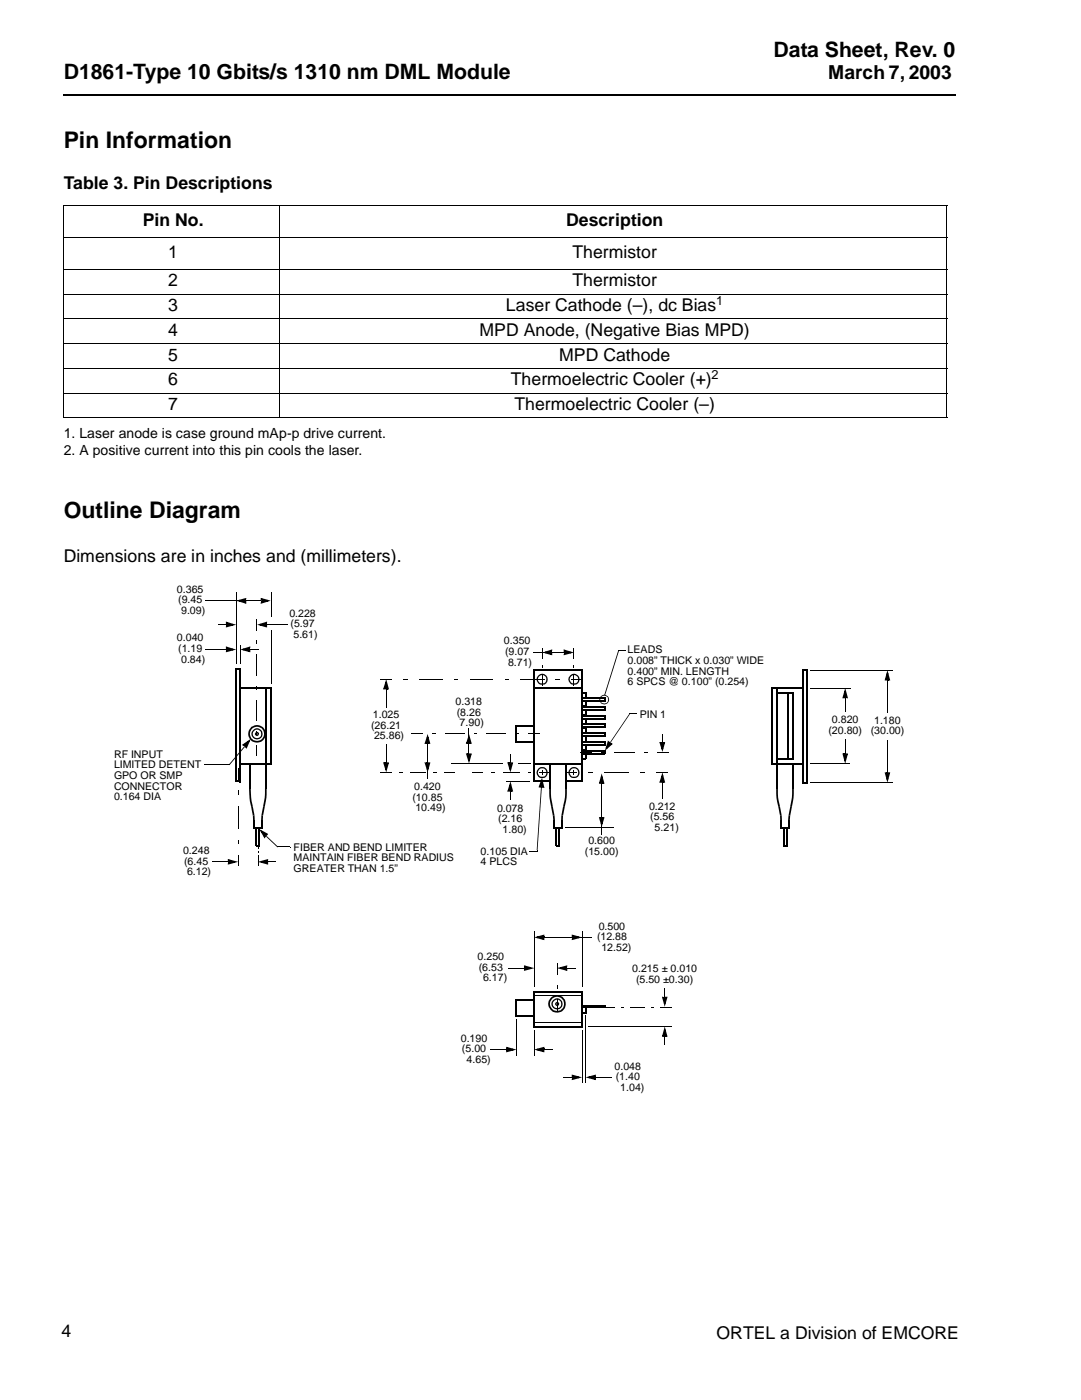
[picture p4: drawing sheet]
<svg xmlns="http://www.w3.org/2000/svg" width="216mm" height="279mm" viewBox="0 0 216 279" stroke-linecap="round" stroke-linejoin="round" font-family="sans-serif">
<path d="M12.5 18.8h.2v.3h-.2zM190.5 18.8h.2v.3h-.2z" fill="#000"/>
<path d="M12.7 19h177.8" fill="none" stroke="#000" stroke-width=".34"/>
<path d="M12.7 26.6h177.8v237.3h-177.8z" fill="#fff"/>
<path d="M12.6 41h176.3M12.6 47.4h176.3M12.6 53.7h176.3M12.6 58.7h176.3M12.7 41.1v42.2M55.7 40.9v42.5M188.8 41.1v42.2M12.6 63.6h176.3M12.6 68.5h176.3M12.6 73.5h176.3M12.6 78.4h176.3M12.6 83.4h176.3" fill="none" stroke="#000" stroke-width=".2"/>
<g fill="#fff">
<path d="M25.9 157h21.3v.2h-21.3z"/>
<path d="M47 157.1h.2v23.7h-.2z"/>
<path d="M25.8 180.6h21.3v.2h-21.3z"/>
<path d="M25.8 157h.2v23.7h-.2z"/>
<path d="M18.8 118.1h12.9v14.4h-12.9z"/>
<path d="M18.8 118h13v.2h-13z"/>
<path d="M31.7 118.1h.1v14.4h-.1z"/>
<path d="M18.8 132.4h12.9v.1h-12.9z"/>
<path d="M18.8 156.2h30v23.5h-30z"/>
<path d="M22.4 132.2h5.6v3.7h-5.6z"/>
<path d="M22.4 132.1h5.7v.2h-5.7z"/>
<path d="M27.9 132.2h.2v3.8h-.2z"/>
<path d="M22.4 135.8h5.6v.2h-5.6z"/>
<path d="M22.4 132.1h.1v3.8h-.1z"/>
<path d="M19.4 113.9h19.7v9.2h-19.7z"/>
<path d="M19.4 113.8h19.8v.2h-19.8z"/>
<path d="M39 113.9h.2v9.3h-.2z"/>
<path d="M19.3 123.1h19.8v.1h-19.8z"/>
<path d="M19.3 113.8h.2v9.3h-.2z"/>
</g>
<g fill="none" stroke="#000" stroke-width=".34">
<path d="M47.1 133.4v22.6M47.9 137.3h6.3M47.9 133.6v22.5M53 137.5v14.7M54 137.3v15.3M106.5 133.6v22.4h3M106.5 133.8h9.7M106.5 137.3h9.3M116 133.8v22.2h-3M154 137.2v15.2M154 137.3h6.3M154.9 137.5v14.7"/>
<path d="M154.9 138.3h3.4M158.1 138.3v13.3M160.1 133.6v22.6M160.9 133.8v22.5M47.7 152.4h6.3M49.8 152.4v4.7M53 152.4v4.7M102.8 148h3.7M103 144.7v3.3M103 144.9h3.7M106.3 152.4h9.7M109.7 152.4v4.7"/>
<path d="M112.9 152.4v4.7M153.8 152.4h6.3M154.8 151.4h3.3M154.9 152.4v4.7M158.1 152.4v4.7M103 199.4v3.3M103 199.6h3.7M106.5 197.8v7.1M106.5 198h9.7M116 198v7.1M102.8 202.7h3.7M106.3 204.9h9.7"/>
</g>
<g fill="#000">
<path d="M40.9 119.8v.2zM47 118.3h.2zM48.3 119.8v.2zM48.8 119.5h.3v.4h-.3zM49 119.8l.1 .2zM47 119.9l2.1-.6-.1 .4-1.2 .4-.1-.4 1.3 .4-.1 .3-.1-.5h.3v.6zM52 119.3l2 .6-2 .6 .1-.4 1.2-.4 .1 .4-1.3-.4 .1-.3 .1 .5h-.3zM52 119.9h.3v.4h-.3zM52 119.8l.1 .2zM54 118.3h.1zM40.9 129.5v.2zM43.4 124.6l.1 .2z"/>
<path d="M43.5 124.6h1.5v.2h-1.5zM45 124l2.1 .7-2.1 .5 .2-.4 1.2-.3 .1 .3-1.3-.3 .1-.4 .1 .6h-.4zM45 124.7h.4v.3h-.4zM45 124.6l.1 .2zM45 129l2.1 .6-2.1 .6 .2-.4 1.2-.3 .1 .3-1.3-.4 .1-.3 .1 .5h-.4zM45 129.6h.4v.4h-.4zM45 129.5l.1 .2zM47 132.4h.2zM47.1 133.4h.9v.3h-.9zM47.8 132.4h.2zM47.8 128.8h.2zM49.6 129.2h.3v.4h-.3z"/>
<path d="M49.8 129.5l.1 .2zM47.9 129.6l2-.6-.1 .4-1.2 .4-.1-.3 1.3 .3-.1 .3-.1-.5h.3v.6zM49.9 129.5h1.5v.2h-1.5zM51.2 123.6l.1 .1zM51.2 125.7l.1 .1zM51.4 129.5l.1 .2zM52.8 137.4h.4v.1h-.4zM52.9 124.3h.4v.4h-.4zM53.2 124.6l.1 .2zM51.3 124.7l2-.7-.2 .5-1.2 .3-.1-.3 1.3 .3-.1 .4-.1-.5h.4v.5zM54 123.1h.1zM54 136.4h.1z"/>
<path d="M54 125.8l.1 .1zM57.4 124.6v.2zM75.9 135.5l.1 .1zM76.9 137.5l.2 .1zM77 135.5l.6 2.1-.4-.1-.4-1.3 .4-.1-.4 1.4-.3-.1 .5-.2v.4h-.6zM77 137.2h.3v.4h-.3zM78.1 135.5v.1zM106.3 137.2h.2v.3h-.2zM107.6 135.5l.1 .1zM107.7 135.5h.8v.1h-.8zM108 135.1l.2 .1zM108 135.9l.2 .1z"/>
<path d="M108 135.2h.2v.7h-.2zM108 129.4h.2zM108 131.4l.2 .1zM108 134.7h.2zM108 136.7l.2 .1zM108.5 135.5l.1 .1zM107.4 134.8a1.08 1.08 0 0 1 1.1-.3 1.08 1.08 0 0 1 .7 1.1h-.2l-.3-.6-.6-.3-.6 .3-.3 .6 .3 .6 .3 .2h.7l.3-.2 .2-.6h.2a1.11 1.11 0 0 1-1.5 1 1.11 1.11 0 0 1-.3-1.8zM109 135.6h.2zM109.8 129.8h.3v.4h-.3zM110 130.1l.1 .2zM108.2 130.2l1.9-.6-.1 .4-1.2 .4-.1-.4 1.3 .4-.1 .3-.1-.5h.3v.6zM112.4 129.6l2.1 .6-2.1 .6 .1-.4 1.2-.4 .1 .4-1.3-.4 .1-.3 .1 .5h-.3z"/>
<path d="M112.4 130.2h.3v.4h-.3zM112.4 130.1l.1 .2zM113.9 135.5l.1 .1zM114 135.5v.1zM114 135.5h.9v.1h-.9zM114.3 135.1l.2 .1zM114.3 135.9l.2 .1zM114.3 135.2h.2v.7h-.2zM114.4 129.4h.1zM114.4 131.4l.1 .1zM114.4 134.7h.1zM114.4 136.7l.1 .1z"/>
<path d="M114.9 135.5v.1zM113.7 134.8a1.09 1.09 0 0 1 1.2-.2 1.09 1.09 0 0 1 .7 1h-.3l-.2-.6-.7-.3-.6 .3-.2 .6 .2 .6 .3 .2h.7l.3-.2 .2-.6h.3a1.11 1.11 0 0 1-1.6 1 1.11 1.11 0 0 1-.3-1.8zM115.3 135.6h.3zM115.8 137.2h.2v.3h-.2zM115.9 139.2h.3v.7h-.3zM115.9 139.2h.9v.2h-.9zM115.9 138.2h.3v1.1h-.3zM115.9 139.9h.3v1.1h-.3zM116 138.2h.9v.3h-.9zM116 139.9h.9v.2h-.9zM116 135.5l.1 .1zM116.7 138.3h.2v1.1h-.2z"/>
<path d="M116.7 140h.2v1.1h-.2zM120.4 139.3h.3v.7h-.3zM154.8 137.4h.3v.1h-.3zM157 138.2h.3v.1h-.3zM160.1 133.6h1v.3h-1zM40.6 152.5l.1 .2zM48.7 149l.1 .1-3 3.6-.2-.1zM45.7 152.5l.1 .2zM46.9 155.8h1v.3h-1zM47.4 153.3l.1 .1zM47.4 155.4l.1 .1zM48.2 148.7l1.8-1.3-.9 2-.2-.4 .5-1.2 .4 .2-1.2 .8-.1-.3 .5 .2-.2 .3z"/>
<path d="M48.7 149l.3-.3 .2 .3-.2 .2zM49.7 152.2h.3v.2h-.3zM49.7 157.1h.3v.2h-.3zM49.7 157.2h.3v.2h-.3zM49.7 157.4h.3l.2 2.5 .2 1.1h-.3l-.3-1.1zM51.2 148.7l.1 .1zM51.2 150.8h.1zM51.4 146.4l.2 .1h-.2zM51 146.2l.3-.2 .3 .2v.2l-.2 .1-.2-.2h.1l-.2 .2v-.1l.2 .3h-.1l.2-.3 .2 .1-.1 .3-.3 .1-.3-.2-.1-.2zM50.5 145.7a1.09 1.09 0 0 1 1.2-.3 1.09 1.09 0 0 1 .7 1l-.3 .1-.2-.6-.7-.3-.6 .3-.2 .6 .3 .6 .6 .2 .6-.2 .2-.7 .3 .1a1.1 1.1 0 0 1-1.5 1 1.1 1.1 0 0 1-.4-1.8zM52.1 146.4l.3 .1zM50 145.2l.3-.2a1.74 1.74 0 0 1 2.2 .2l.4 .6 .1 .6-.3 .1-.1-.6-.6-.7-1-.1-.5 .1-.5 .5-.2 .7 .2 .6 .4 .7 1.2 .1 .7-.4 .3-.4 .1-.6 .3 .1a1.77 1.77 0 0 1-1.1 1.6 1.78 1.78 0 0 1-2.1-.7 1.78 1.78 0 0 1 .2-2.2z"/>
<path d="M52.7 146.4l.3 .1zM52.8 152.2h.4v.2h-.4zM52.8 157.1h.4v.2h-.4zM52.8 157.2h.4v.2h-.4zM52.8 157.4h.4v1l-.4 2.6h-.3l.3-1.9zM75.9 154.1l.1 .2zM76.6 152.1h.4v.4h-.4zM76.9 152.1l.2 .1zM76.4 152.1l.4 .2 .4 1.2-.4 .1 .4-1.3 .3 .1-.5 .1v-.4h.6l-.6 2zM78.1 154.1v.2zM82.1 146.4v.1zM84.2 146.4v.1z"/>
<path d="M84.9 152.1h.4v.4h-.4zM85.2 152.1l.1 .1zM85.2 148.4l.1 .1zM84.6 152.1l.4 .2 .4 1.2-.3 .1 .3-1.3 .4 .1-.5 .1v-.4h.5l-.5 2zM85.3 146.5l.5 2-.4-.2-.3-1.1 .3-.1-.4 1.2h-.3l.6-.2v.4h-.7zM85.3 148.1h.3v.4h-.3zM88.6 154.1v.2zM90 152.4l.1 .1zM90.7 154.1v.2zM93.1 150.4h.4v.3h-.4zM93.4 147.4l.2 .1zM93.4 145.4l.2 .1z"/>
<path d="M93.4 145.5h.2v1.9h-.2zM93.4 148.4l.2 .1zM93.4 150.4l.2 .1zM93.4 148.5h.2v1.9h-.2zM93.5 146.5l.6 2-.4-.2-.4-1.1 .4-.1-.4 1.2h-.3l.5-.2v.4h-.6zM93.5 148.1h.4v.4h-.4zM92.9 150.4l.4 .1 .4 1.2-.4 .1 .4-1.3 .3 .1-.5 .1v-.3h.6l-.6 2zM94.2 154.1v.2zM96.3 154.1v.2zM100.2 152.4v.1zM100.9 155.9l.1 .1zM101.4 152.1h.4v.4h-.4z"/>
<path d="M101.7 150.5l.2 .1zM101.7 152.1l.2 .1zM101.7 150.6h.2v1.5h-.2zM101.7 159.5l.2 .1zM101.7 157.9l.2 .1zM101.7 158h.2v1.5h-.2zM101.1 152.1l.5 .2 .3 1.2-.3 .1 .3-1.3 .4 .1-.5 .1v-.4h.5l-.5 2zM101.8 155.9l.5 2.1-.4-.1-.3-1.3 .3-.1-.3 1.4-.4-.1 .6-.2v.4h-.7zM101.8 157.6h.3v.4h-.3zM103.3 152.4v.1zM105.4 146.4l.1 .1zM105.5 155.9l.1 .1z"/>
<path d="M105.7 152.4v.1zM106.3 152.2h.4v.2h-.4zM106.3 156h.4v.1h-.4zM106.3 155.8h.2v.3h-.2zM107.5 146.4v.1zM107.6 154.1v.2zM107.6 154.1l.1 .2zM107.7 154.1h.8v.2h-.8zM108 153.7l.2 .1zM108 154.6h.2zM108 153.8h.2v.8h-.2zM108.5 154.1l.1 .2z"/>
<path d="M107.3 153.4a1.09 1.09 0 0 1 1.2-.3 1.09 1.09 0 0 1 .7 1.1h-.2l-.1-.3-.4-.5-.4-.1-.6 .3-.3 .6 .3 .6 .3 .2h.7l.3-.2 .2-.6h.2a1.11 1.11 0 0 1-1.5 1 1.11 1.11 0 0 1-.4-1.8zM109 154.2h.2zM109.5 155.8h.1v.3h-.1zM109.5 152.2h.4v.2h-.4zM109.5 157.1h.4v.2h-.4zM109.5 157.2h.4v.2h-.4zM109.7 154.1v.2zM109.5 157.4h.4v1.7l.3 1.9h-.3l-.3-1.8zM112.7 152.2h.3v.2h-.3zM112.7 157.1h.3v.2h-.3zM112.7 157.2h.3v.2h-.3zM112.9 155.8h.1v.3h-.1z"/>
<path d="M112.7 157.4h.3v1l-.4 2.6h-.3l.3-1.9zM114 154.1v.2zM114 154.1h.9v.2h-.9zM114.3 153.7l.2 .1zM114.3 154.6h.2zM114.3 153.8h.2v.8h-.2zM114.9 154.1v.2zM113.7 153.4a1.09 1.09 0 0 1 1.2-.3 1.09 1.09 0 0 1 .7 1.1h-.3l-.2-.7-.7-.2-.6 .3-.2 .6 .2 .6 .3 .2h.7l.3-.2 .2-.6h.3a1.11 1.11 0 0 1-1.6 1 1.11 1.11 0 0 1-.3-1.8zM115.3 154.2h.3zM115.9 152.2h.3v.2h-.3zM115.9 156h.3v.1h-.3zM115.9 140.9h.3v.7h-.3z"/>
<path d="M115.9 144.4h.3v.8h-.3zM115.9 142.7h.3v.7h-.3zM115.9 146.2h.3v.7h-.3zM115.9 148h.3v.7h-.3zM115.9 149.7h.3v.7h-.3zM115.9 149.6h.9v.3h-.9zM115.9 148.6h.3v1.1h-.3zM115.9 151.3h.9v.2h-.9zM115.9 150.3h.3v1.1h-.3zM115.9 140.8h.9v.3h-.9zM115.9 142.6h.9v.3h-.9zM115.9 141.6h.3v1.1h-.3z"/>
<path d="M115.9 144.4h.9v.2h-.9zM115.9 143.4h.3v1.1h-.3zM115.9 146.1h.9v.2h-.9zM115.9 145.1h.3v1.1h-.3zM115.9 147.9h.9v.2h-.9zM115.9 146.9h.3v1.1h-.3zM116 155.8h.2v.3h-.2zM116 148.6h.9v.3h-.9zM116 150.3h.9v.2h-.9zM116 141.6h.9v.3h-.9zM116 143.4h.9v.2h-.9zM116 145.1h.9v.3h-.9z"/>
<path d="M116 146.9h.9v.2h-.9zM116.7 148.8h.2v1.1h-.2zM116.7 150.4h.2v1.1h-.2zM116.7 141.7h.2v1.2h-.2zM116.7 143.5h.2v1.1h-.2zM116.7 145.2h.2v1.1h-.2zM116.7 147h.2v1.1h-.2zM120.4 141.1h.3v.7h-.3zM120.4 144.6h.3v.7h-.3zM120.4 142.8h.3v.8h-.3zM120.4 146.3h.3v.7h-.3zM120.4 148.1h.3v.7h-.3z"/>
<path d="M120.4 149.8h.3v.7h-.3zM154.8 152.2h.3v.2h-.3zM154.8 157.1h.3v.2h-.3zM154.8 157.2h.3v.2h-.3zM154.8 157.4h.3l.1 1.7 .3 1.9h-.3l-.3-1.1zM157 151.2h.3v.1h-.3zM157.9 152.2h.4v.2h-.4zM157.9 157.1h.4v.2h-.4zM157.9 157.2h.4v.2h-.4zM157.9 157.4h.4v1l-.4 2.6h-.3l.3-1.9zM159.9 156h1v.3h-1zM42.2 171.9l.1 .2z"/>
<path d="M45.4 171.4l2.1 .6-2.1 .6 .2-.4 1.2-.4 .1 .4-1.3-.4v-.3l.2 .5h-.4zM45.4 172h.4v.3h-.4zM45.4 171.9l.1 .2zM47.4 170.7h.1zM47.4 172.8h.1zM50.1 161h.3l.4 1.8h-.4zM50.5 163.7h.3v.2h-.3zM50.5 165.3h.3v.1h-.3zM50.5 163.9h.3v1.4h-.3zM50.5 165.1h.1v.3h-.1zM50.6 165.1h1.6v.3h-1.6zM50.4 162.8h.4v.9h-.3z"/>
<path d="M51 168.7h.7v.3h-.7zM51.1 165.1h.8v.3h-.8zM51.4 167.2l.1 .1zM51.4 169.3h.1zM51.4 170.7h.1zM51.4 172.8h.1zM52.1 163.7h.3v.2h-.3zM52.1 165.3h.3v.1h-.3zM52.1 163.9h.3v1.4h-.3zM52.2 165.1h.2v.3h-.2zM52.1 162.8h.4l-.1 .9h-.3zM52.5 161h.3l-.3 1.8h-.4z"/>
<path d="M53.1 171.7h.4v.3h-.4zM51.6 165.4l1.9 1.1-.4 .2-1.1-.6 .2-.4 .7 1.2-.3 .2 .2-.5 .3 .2-.4 .5zM52.8 166.6l.3-.2 .2 .2-.2 .3zM53.4 171.9l.1 .2zM51.4 172l2.1-.6-.2 .4-1.2 .4-.1-.4 1.3 .4v.3l-.2-.5h.4v.6zM53.5 171.9h1.5v.2h-1.5zM55 171.9l.1 .2zM55.3 169l.1 .1zM53 167l.2-.2 2.3 2.2-.2 .1zM57.8 169l.1 .1zM109.9 161h.3l.4 1.8h-.4zM110.3 163.7h.4v.2h-.4z"/>
<path d="M110.3 165.3h.4v.1h-.4zM110.3 163.9h.4v1.4h-.4zM110.3 165.1h.2v.3h-.2zM110.5 165.1h1.6v.3h-1.6zM110.2 162.8h.4l.1 .9h-.4zM110.8 168.7h.7v.3h-.7zM111 165.1h.7v.3h-.7zM111.9 163.7h.3v.2h-.3zM111.9 165.3h.3v.1h-.3zM111.9 163.9h.3v1.4h-.3zM112.1 165.1h.1v.3h-.1zM111.9 162.8h.4l-.1 .9h-.3z"/>
<path d="M112.3 161h.3l-.3 1.8h-.4zM155.2 161h.3l.4 1.8h-.4zM155.6 165.1h.1v.3h-.1zM155.6 163.7h.3v.2h-.3zM155.6 165.3h.3v.1h-.3zM155.6 163.9h.3v1.4h-.3zM155.7 165.1h1.6v.3h-1.6zM155.5 162.8h.4v.9h-.3zM156.1 168.7h.7v.3h-.7zM156.3 165.1h.7v.3h-.7zM157.1 163.7h.4v.2h-.4zM157.1 165.3h.4v.1h-.4z"/>
<path d="M157.1 163.9h.4v1.4h-.4zM157.3 165.1h.2v.3h-.2zM157.2 162.8h.4l-.1 .9h-.4zM157.6 161h.3l-.3 1.8h-.4zM106.4 198.7l.1 .1zM116 198.7l.1 .1zM106.4 204l.1 .2zM111.3 200.3l.2 .1h-.2zM110.8 200.1l.4-.2 .2 .2 .1 .2-.2 .1-.3-.2h.2l-.3 .2v-.1l.3 .3h-.2l.3-.3 .2 .1-.1 .3-.4 .1-.3-.2v-.2zM110.3 199.6a1.08 1.08 0 0 1 1.2-.3 1.08 1.08 0 0 1 .7 1l-.3 .1-.2-.6-.6-.3-.7 .3-.2 .6 .3 .6 .6 .2 .6-.2 .2-.7 .3 .1a1.1 1.1 0 0 1-1.6 1 1.1 1.1 0 0 1-.3-1.8zM111.9 200.3l.3 .1zM109.9 199.1a1.76 1.76 0 0 1 1.8-.4 1.76 1.76 0 0 1 1.1 1.6l-.3 .1-.1-.6-.5-.6-.8-.3-1 .4-.3 .5-.2 .6 .2 .5 .5 .6 .8 .3 .8-.3 .5-.6 .1-.6 .3 .1a1.74 1.74 0 0 1-1.1 1.6 1.74 1.74 0 0 1-1.9-.5 1.69 1.69 0 0 1 .1-2.4z"/>
<path d="M112.5 200.3l.3 .1zM115.9 202h.9v.3h-.9zM115.9 200.8h.3v1.3h-.3zM116 204l.1 .2zM116 200.8h.9v.3h-.9zM116.1 200.6h.2v.4h-.2zM116.7 201h.2v1.3h-.2zM120.4 200.7h.3v.4h-.3z"/>
</g>
<g fill="none" stroke="#000" stroke-width=".25">
<path d="M115.9 139.9h4.7M116 139.3h4.7M157.1 138.3v12.9M115.9 141.6h4.7M115.9 145.2h4.7M115.9 143.4h4.7M115.9 146.9h4.7M115.9 148.7h4.7M115.9 150.4h4.7M116 141.1h4.7M116 144.6h4.7M116 142.8h4.7"/>
<path d="M116 146.3h4.7M116 148.1h4.7M116 149.8h4.7M51.1 165.1v3.7M51.7 165.3v3.7M111 165.1v3.7M111.5 165.3v3.7M156.3 165.1v3.7M156.8 165.3v3.7M116.1 201h4.5M116.2 200.7h4.5"/>
</g>
<g fill="none" stroke="#000" stroke-width=".2">
<path d="M40.9 119.9h7.4M47.1 118.3v14.1M49.1 119.9h2.9M54 118.3v4.8M40.9 129.6h4.1M47.9 128.8v3.6M51.2 123.7v2M51.2 130.7v4M51.2 139.7v4.1M53.3 124.7h4.1M54 125.9v10.5M76 135.6h2.1"/>
<path d="M77 137.6v14.5M83.7 135.6h4.5M93.8 135.6h4.5M103.8 135.6h4.6M108.1 129.4v2M108.1 134.7v2M110.1 130.2h2.3M114 135.6h2M114.4 129.4v2M114.4 134.7v2M40.7 152.6h5M47.5 153.4v2"/>
<path d="M51.2 148.8v2M76 154.2h2.1M81.8 154.2h3M82.1 146.5h2.1M85.3 148.5v3.6M88.6 154.2h2.1M88.8 146.5h3.7M90.1 152.4h10.1M94.2 154.2h2.1M97.1 146.5h3.7M100.3 154.2h3.3M101 156h4.5"/>
<path d="M103.3 152.4h2.4M105.5 146.5h2M107.6 154.2h2.1M42.3 172h3.1M47.5 160.9v4.4M47.5 170.7v2.1M51.5 167.3v2M51.5 170.7v2.1M55.4 169h2.4M106.5 198.8h9.5M106.5 204.1h9.5"/>
</g>
<g fill="#000">
<path d="M47.7 119.9l1.2-.4v.8zM52.2 119.5l1.2 .4-1.2 .4zM45.2 124.3l1.2 .4-1.2 .3zM45.2 129.2l1.2 .4-1.2 .4zM48.5 129.6l1.2-.4v.8zM51.9 124.7l1.2-.4v.7zM77 136.2l.3 1.2h-.7zM108.8 130.2l1.1-.4v.8zM112.6 129.8l1.2 .4-1.2 .4zM48.6 148.6l1-.7-.5 1.2zM76.6 152.3h.7l-.3 1.2zM84.9 152.3h.7l-.3 1.2z"/>
<path d="M85.3 147.1l.3 1.2h-.7zM93.5 147.1l.4 1.2h-.8zM93.1 150.5h.8l-.4 1.3zM101.4 152.3h.7l-.3 1.2zM101.8 156.6l.3 1.2h-.7zM45.6 171.7l1.2 .3-1.2 .3zM52.1 165.9l1.1 .6-.5 .5zM52.1 172l1.2-.3v.6z"/>
<path d="M51.2 127.9h.1z" fill-rule="evenodd"/>
<path d="M51.2 128.5h.1z" fill-rule="evenodd"/>
<path d="M51.2 127.9h.1v.6h-.1z" fill-rule="evenodd"/>
<path d="M51.2 130.7h.1z" fill-rule="evenodd"/>
<path d="M51.2 134.7l.1 .1z" fill-rule="evenodd"/>
<path d="M51.2 136.9h.1z" fill-rule="evenodd"/>
<path d="M51.2 137.5l.1 .1z" fill-rule="evenodd"/>
<path d="M51.2 136.9h.1v.6h-.1z" fill-rule="evenodd"/>
<path d="M51.2 139.7h.1z" fill-rule="evenodd"/>
<path d="M80.5 135.5v.1z" fill-rule="evenodd"/>
<path d="M80.5 135.5h.7v.1h-.7z" fill-rule="evenodd"/>
<path d="M81.2 135.5v.1z" fill-rule="evenodd"/>
<path d="M83.6 135.5l.1 .1z" fill-rule="evenodd"/>
<path d="M88.2 135.5v.1z" fill-rule="evenodd"/>
<path d="M90.6 135.5v.1z" fill-rule="evenodd"/>
<path d="M90.6 135.5h.7v.1h-.7z" fill-rule="evenodd"/>
<path d="M91.3 135.5v.1z" fill-rule="evenodd"/>
<path d="M93.7 135.5l.1 .1z" fill-rule="evenodd"/>
<path d="M98.3 135.5v.1z" fill-rule="evenodd"/>
<path d="M100.7 135.5l.1 .1z" fill-rule="evenodd"/>
<path d="M100.8 135.5h.6v.1h-.6z" fill-rule="evenodd"/>
<path d="M101.4 135.5v.1z" fill-rule="evenodd"/>
<path d="M103.8 135.5v.1z" fill-rule="evenodd"/>
<path d="M108 132.8l.2 .1z" fill-rule="evenodd"/>
<path d="M108 133.3h.2z" fill-rule="evenodd"/>
<path d="M108 132.9h.2v.4h-.2z" fill-rule="evenodd"/>
<path d="M108.4 135.5v.1z" fill-rule="evenodd"/>
<path d="M110.8 135.5l.1 .1z" fill-rule="evenodd"/>
<path d="M110.9 135.5h.6v.1h-.6z" fill-rule="evenodd"/>
<path d="M111.5 135.5v.1z" fill-rule="evenodd"/>
<path d="M114.4 132.8l.1 .1z" fill-rule="evenodd"/>
<path d="M114.4 133.3h.1z" fill-rule="evenodd"/>
<path d="M114.4 132.9h.1v.4h-.1z" fill-rule="evenodd"/>
<path d="M47.4 157.8l.1 .1z" fill-rule="evenodd"/>
<path d="M47.4 158.5h.1z" fill-rule="evenodd"/>
<path d="M47.4 157.9h.1v.6h-.1z" fill-rule="evenodd"/>
<path d="M51.2 143.8h.1z" fill-rule="evenodd"/>
<path d="M51.2 145.9l.1 .1z" fill-rule="evenodd"/>
<path d="M51.2 146.6h.1z" fill-rule="evenodd"/>
<path d="M51.2 146h.1v.6h-.1z" fill-rule="evenodd"/>
<path d="M79.7 154.1v.2z" fill-rule="evenodd"/>
<path d="M79.7 154.1h.4v.2h-.4z" fill-rule="evenodd"/>
<path d="M80.1 154.1l.1 .2z" fill-rule="evenodd"/>
<path d="M81.7 154.1l.1 .2z" fill-rule="evenodd"/>
<path d="M84.8 154.1l.1 .2z" fill-rule="evenodd"/>
<path d="M86.2 146.4v.1z" fill-rule="evenodd"/>
<path d="M86.2 146.4h.5v.1h-.5z" fill-rule="evenodd"/>
<path d="M86.5 154.1v.2z" fill-rule="evenodd"/>
<path d="M86.5 154.1h.5v.2h-.5z" fill-rule="evenodd"/>
<path d="M86.7 146.4l.1 .1z" fill-rule="evenodd"/>
<path d="M87 154.1v.2z" fill-rule="evenodd"/>
<path d="M88.8 146.4v.1z" fill-rule="evenodd"/>
<path d="M92.5 146.4l.1 .1z" fill-rule="evenodd"/>
<path d="M94.5 146.4l.1 .1z" fill-rule="evenodd"/>
<path d="M94.6 146.4h.5v.1h-.5z" fill-rule="evenodd"/>
<path d="M95.1 146.4v.1z" fill-rule="evenodd"/>
<path d="M97.1 146.4v.1z" fill-rule="evenodd"/>
<path d="M98 154.1l.1 .2z" fill-rule="evenodd"/>
<path d="M98.1 154.1h.4v.2h-.4z" fill-rule="evenodd"/>
<path d="M98.5 154.1l.1 .2z" fill-rule="evenodd"/>
<path d="M100.3 154.1v.2z" fill-rule="evenodd"/>
<path d="M100.8 146.4l.1 .1z" fill-rule="evenodd"/>
<path d="M102.8 146.4l.1 .1z" fill-rule="evenodd"/>
<path d="M102.9 146.4h.5v.1h-.5z" fill-rule="evenodd"/>
<path d="M103.4 146.4l.1 .1z" fill-rule="evenodd"/>
<path d="M103.6 154.1v.2z" fill-rule="evenodd"/>
<path d="M105.3 154.1l.1 .2z" fill-rule="evenodd"/>
<path d="M105.4 154.1h.4v.2h-.4z" fill-rule="evenodd"/>
<path d="M105.8 154.1l.1 .2z" fill-rule="evenodd"/>
<path d="M47.4 160.9h.1z" fill-rule="evenodd"/>
<path d="M47.4 165.3l.1 .1z" fill-rule="evenodd"/>
<path d="M47.4 167.7h.1z" fill-rule="evenodd"/>
<path d="M47.4 168.3l.1 .1z" fill-rule="evenodd"/>
<path d="M47.4 167.7h.1v.6h-.1z" fill-rule="evenodd"/>
<path d="M51.4 169.9h.1z" fill-rule="evenodd"/>
<path d="M51.4 170.1h.1z" fill-rule="evenodd"/>
<path d="M51.4 169.9h.1v.2h-.1z" fill-rule="evenodd"/>
</g>
<g fill="#fff">
<path d="M73.2 141.3h7.7v7.1h-7.7z"/>
<path d="M73.2 141.2h7.8v.2h-7.8z"/>
<path d="M80.9 141.3h.1v7.2h-.1z"/>
<path d="M73.2 148.3h7.7v.2h-7.7z"/>
<path d="M73.2 141.2h.1v7.2h-.1z"/>
</g>
<g fill="#000">
<path d="M106.4 130.1l.1 .2zM108.9 130.1l.1 .2zM119.8 138.9a.96 .96 0 0 1 1.1-.2 .96 .96 0 0 1 .6 .9l-.2 .1-.2-.7-.6-.2-.6 .3-.2 .6 .2 .5 .6 .2 .6-.2 .2-.6 .2 .1a.97 .97 0 0 1-1.4 .8 .97 .97 0 0 1-.3-1.6zM121.3 139.6l.2 .1zM123.3 129.7l.1 .2zM123.4 129.7h1.4v.2h-1.4zM123.3 129.8h.1l-2.8 9-.1-.1zM124.8 129.7v.2zM161.6 133.7l.1 .2zM161.6 137.3l.1 .1zM168.4 139.3l.2 .1zM168.5 137.3l.6 2.1-.4-.2-.3-1.2 .3-.1-.3 1.3-.4-.1 .5-.1v.4h-.5z"/>
<path d="M168.5 139h.4v.4h-.4zM169.6 137.3l.1 .1zM177.9 133.7l.1 .2zM85.2 155.4h.1zM85.2 152.5l.1 .1zM112.8 154.1l.1 .2zM114.9 154.1v.2zM115.8 150.1v.1zM117.9 150.1v.1zM119.9 156.3l.2 .1zM120 154.3l.5 2.1-.4-.1-.3-1.2 .3-.1-.3 1.3-.3-.1 .5-.1v.3h-.6zM120 156.1h.3v.3h-.3z"/>
<path d="M121.4 148l.3 .2-.2 .2-.3-.2zM121.2 147.8l.3 .3-.4 1.3-.3-.1 1-1 .2 .3-.5-.2 .2-.3 .5 .4-1.6 1.3zM125.4 142.4l.1 .2zM125.5 142.4h1.4v.2h-1.4zM125.5 142.5h.1l-3.8 5.7-.1-.1zM126.9 142.4l.1 .2zM131 154.1v.2zM131.1 150.1l.1 .1zM131.7 148.1h.4v.3h-.4zM132 146.5l.2 .1zM132 148.1l.2 .1zM132 146.6h.2v1.5h-.2z"/>
<path d="M132 159.3l.2 .1zM132 156.1l.2 .1zM131.4 148.1l.5 .1 .3 1.2-.3 .1 .3-1.3 .4 .1-.5 .1v-.3h.5l-.5 2zM132.1 154.1l.5 2.1-.4-.1-.3-1.2 .3-.1-.3 1.3-.4-.1 .6-.1v.3h-.7zM132.1 155.9h.3v.3h-.3zM133.1 154.1v.2zM133.3 150.1v.1zM161.6 156.1l.1 .2zM161.6 152.4l.1 .1zM168.2 150.4h.3v.3h-.3zM168.4 150.4l.2 .1zM168 150.4l.4 .1 .3 1.2-.3 .1 .3-1.3 .3 .1-.5 .1v-.3h.6l-.6 2z"/>
<path d="M169.4 152.4l.1 .1zM177.9 156.1l.1 .2zM112.8 165l.1 .1zM119.6 163.1h.4v.3h-.4zM119.9 163l.2 .1zM119.9 164.6l.2 .1zM119.9 166.5h.2zM119.9 164.7h.2v1.8h-.2zM119.4 163.1l.4 .1 .3 1.2-.3 .1 .3-1.3 .4 .1-.5 .1v-.3h.5l-.5 2zM122.3 165l.1 .1z"/>
</g>
<g fill="none" stroke="#000" stroke-width=".2">
<path d="M106.5 130.2h2.4M161.7 133.8h16.2M161.7 137.4h7.9M168.5 139.4v11M85.3 152.6v2.8M112.9 154.2h2M115.8 150.1h2.1M120 156.4v6.6M120.6 154.2h4.7M122.6 150.1h3.8M131 154.2h2.1M131.2 150.1h2.1"/>
<path d="M132.1 156.2v3.1M161.7 156.2h16.2M161.7 152.4h7.7M112.9 165.1h9.4"/>
</g>
<g fill="#000">
<path d="M168.5 138l.4 1.2h-.7zM120 155l.3 1.3h-.7zM121.3 148.1l.6 .4-1 .8zM131.7 148.3h.7l-.3 1.2zM132.1 154.8l.3 1.2h-.7zM168.2 150.5h.7l-.4 1.3zM119.6 163.2h.7l-.3 1.2z"/>
<path d="M117.4 154.1v.2z" fill-rule="evenodd"/>
<path d="M117.4 154.1h.7v.2h-.7z" fill-rule="evenodd"/>
<path d="M118.1 154.1l.1 .2z" fill-rule="evenodd"/>
<path d="M119.9 150.1l.1 .1z" fill-rule="evenodd"/>
<path d="M120 150.1h.5v.1h-.5z" fill-rule="evenodd"/>
<path d="M120.5 150.1l.1 .1z" fill-rule="evenodd"/>
<path d="M120.6 154.1v.2z" fill-rule="evenodd"/>
<path d="M122.6 150.1v.1z" fill-rule="evenodd"/>
<path d="M125.3 154.1v.2z" fill-rule="evenodd"/>
<path d="M126.4 150.1l.1 .1z" fill-rule="evenodd"/>
<path d="M127.8 154.1v.2z" fill-rule="evenodd"/>
<path d="M127.8 154.1h.7v.2h-.7z" fill-rule="evenodd"/>
<path d="M128.5 154.1v.2z" fill-rule="evenodd"/>
<path d="M128.5 150.1l.1 .1z" fill-rule="evenodd"/>
<path d="M128.6 150.1h.5v.1h-.5z" fill-rule="evenodd"/>
<path d="M129.1 150.1l.1 .1z" fill-rule="evenodd"/>
</g>
<g fill="#fff">
<path d="M164.7 142.3h7.7v5.1h-7.7z"/>
<path d="M164.7 142.2h7.8v.2h-7.8z"/>
<path d="M172.3 142.3h.2v5.2h-.2z"/>
<path d="M164.6 147.4h7.8v.1h-7.8z"/>
<path d="M164.6 142.2h.2v5.2h-.2z"/>
</g>
<path d="M176.9 135.7l.1 .1zM177 133.7l.5 2.1-.4-.1-.3-1.2 .3-.1-.3 1.3-.4-.1 .6-.1v.3h-.6zM177 135.5h.3v.3h-.3zM176.6 154.1h.4v.4h-.4zM176.9 154.1l.1 .1zM176.4 154.1l.4 .2 .3 1.2-.3 .1 .3-1.3h.4l-.5 .2v-.4h.5l-.5 2.1z" fill="#000"/>
<path d="M177 134.4l.3 1.2h-.7zM176.6 154.3h.7l-.3 1.2z" fill="#000"/>
<path d="M177 135.8v18.3" fill="none" stroke="#000" stroke-width=".2"/>
<g fill="#fff">
<path d="M173.1 142.5h7.7v5h-7.7z"/>
<path d="M173.1 142.4h7.8v.1h-7.8z"/>
<path d="M180.7 142.5h.2v5.1h-.2z"/>
<path d="M173 147.4h7.8v.2h-7.8z"/>
<path d="M173 142.4h.2v5.1h-.2z"/>
</g>
<g fill="#000">
<path d="M107.9 157.1l.1 .1zM108.1 155.2l.5 2-.4-.1-.3-1.3 .3-.1-.4 1.4-.4-.1 .5-.2 .1 .4-.6-.1zM107.9 156.8l.4 .1v.3h-.4zM105.6 169.8l.1 .1zM105.7 169.8h1.4v.1h-1.4zM107 169.6l.2 .1zM107.9 157.2h.1l-.8 12.4h-.2zM107.1 169.8l.1 .1zM101.3 193.1v.2zM104.5 192.7l2.1 .5-2.1 .6 .1-.4 1.2-.4 .1 .4-1.3-.4 .1-.3 .1 .5h-.3zM104.5 193.2h.3v.3h-.3zM104.5 193.1l.1 .2z"/>
<path d="M106.5 196.8h.1zM106.5 185.8l.1 .1zM108.2 186.7h.3v.4h-.3zM108.5 187v.2zM106.5 187.1l2-.6-.1 .4-1.2 .3-.1-.3 1.3 .3-.1 .4-.1-.5h.3v.5zM111 192.4h.2zM111 194.5h.2zM111 199.4l.2 .1zM112.8 192.9h.3v.3h-.3zM113 193.1l.1 .2zM111 193.2l2.1-.5-.1 .3-1.2 .4-.1-.4 1.3 .4-.1 .3-.1-.5h.3v.6zM113.1 193.1h1.5v.2h-1.5z"/>
<path d="M114 186.5l2.1 .6-2.1 .5 .1-.4 1.3-.3v.3l-1.3-.3 .1-.3 .1 .5h-.3zM114 187.1h.3v.3h-.3zM114 187l.1 .2zM114.6 193.1l.1 .2zM114.9 187l.1 .2zM116 196.8h.1zM116 185.8l.1 .1zM117.8 187l.1 .2zM132.2 198.9h.3v.4h-.3zM132.5 197.3l.1 .1zM132.5 198.9l.1 .1zM132.5 197.4h.1v1.5h-.1z"/>
<path d="M132 198.9l.4 .2 .3 1.1-.3 .1 .3-1.2h.4l-.6 .2v-.4h.6l-.6 2zM97.7 209.4l.1 .1zM100.9 208.9l2.1 .6-2.1 .5 .1-.4 1.3-.3 .1 .3-1.4-.3 .1-.3 .2 .5h-.4zM100.9 209.5h.4v.3h-.4zM100.9 209.4l.1 .1zM102.9 210.7h.1zM102.9 203.5h.1zM106.5 210.7h.1zM106.5 205.7h.1zM108.2 209.1h.3v.4h-.3zM108.5 209.4v.1zM106.5 209.5l2-.6-.1 .4-1.2 .3-.1-.3 1.3 .3-.1 .4-.1-.5h.3v.5z"/>
<path d="M108.5 209.4h1.6v.1h-1.6zM110.1 209.4l.1 .1zM111 201.5l.2 .1zM112.4 214.9v.2zM112.4 214.9h1.6v.2h-1.6zM114 214.5l2.1 .5-2.1 .6 .1-.4 1.3-.4v.4l-1.3-.4 .1-.3 .1 .5h-.3zM114 215h.3v.3h-.3zM114 214.9l.1 .2zM116 216h.1zM116 205.7h.1zM116.8 216h.1zM116.8 202.7h.1z"/>
<path d="M117.3 204.9l.1 .1zM118.5 214.7h.3v.3h-.3zM118.7 214.9l.1 .2zM116.8 215l2-.5-.1 .3-1.2 .4-.1-.4 1.3 .4-.1 .3-.1-.5h.3v.6zM120.4 200.9v.1zM122 214.9v.2zM122.4 200.9l.1 .1zM131.7 200.9l.1 .1zM132.5 208.4l.1 .1zM132.5 206.8l.1 .1zM132.5 206.9h.1v1.5h-.1zM132.5 204.9l.6 2-.4-.1-.3-1.2 .3-.1-.3 1.3-.4-.1 .5-.1v.3h-.5z"/>
<path d="M132.5 206.6h.4v.3h-.4zM133.9 204.9v.1zM133.9 200.9v.1z"/>
</g>
<g fill="none" stroke="#000" stroke-width=".2">
<path d="M101.3 193.2h3.2M106.5 185.9v10.9M108.5 187.1h5.5M111.1 192.4v2.1M111.1 199.5v2M115 187.1h2.8M116.1 185.9v10.9M97.8 209.5h3.1M103 203.5v7.2M106.5 205.7v5M116.1 205.7v10.3M116.8 202.7v13.3"/>
<path d="M117.4 204.9h16.5M118.8 215h3.2M120.4 201h2M125.8 201h2.7M131.8 201h2.1"/>
</g>
<g fill="#000">
<path d="M108 155.8l.3 1.3-.7-.1zM104.6 192.9l1.3 .3-1.3 .3zM107.1 187.1l1.3-.4v.7zM111.7 193.2l1.2-.3v.6zM114.2 186.7l1.2 .4-1.2 .3zM132.2 199.1h.7l-.4 1.2zM101.1 209.1l1.2 .4-1.2 .3zM107.1 209.5l1.3-.4v.7zM114.2 214.7l1.2 .3-1.2 .3zM117.4 215l1.3-.3v.6zM132.5 205.5l.4 1.3h-.7z"/>
<path d="M111 196.6l.2 .1z" fill-rule="evenodd"/>
<path d="M111 197.3h.2z" fill-rule="evenodd"/>
<path d="M111 196.7h.2v.6h-.2z" fill-rule="evenodd"/>
<path d="M123.9 200.9v.1z" fill-rule="evenodd"/>
<path d="M123.9 200.9h.4v.1h-.4z" fill-rule="evenodd"/>
<path d="M124.3 200.9v.1z" fill-rule="evenodd"/>
<path d="M125.7 200.9l.1 .1z" fill-rule="evenodd"/>
<path d="M128.5 200.9v.1z" fill-rule="evenodd"/>
<path d="M129.9 200.9l.1 .1z" fill-rule="evenodd"/>
<path d="M130 200.9h.3v.1h-.3z" fill-rule="evenodd"/>
<path d="M130.3 200.9v.1z" fill-rule="evenodd"/>
</g>
<g font-size="4.6">
<text x="12.7" y="29.6">Pin Information</text>
<text x="12.7" y="103.4">Outline Diagram</text>
</g>
<g font-size="4.2">
<text x="154.3" y="11.5">Data Sheet, Rev. 0</text>
<text x="12.7" y="15.7">D1861-Type 10 Gbits/s 1310 nm DML Module</text>
</g>
<text font-size="3.9" x="165.1" y="15.7">March 7, 2003</text>
<g font-size="3.5">
<text x="12.7" y="37.8">Table 3. Pin Descriptions</text>
<text x="28.4" y="45.2">Pin No.</text>
<text x="112.9" y="45.2">Description</text>
<text x="33.5" y="51.5">1</text>
<text x="114.1" y="51.5">Thermistor</text>
<text x="33.5" y="57.1">2</text>
<text x="114.1" y="57.1">Thermistor</text>
<text x="33.5" y="62.1">3</text>
<text x="100.9" y="62.1">Laser Cathode (–), dc Bias</text>
<text x="33.5" y="67">4</text>
<text x="33.5" y="72">5</text>
<text x="95.6" y="67">MPD Anode, (Negative Bias MPD)</text>
<text x="111.5" y="72">MPD Cathode</text>
<text x="33.5" y="76.9">6</text>
<text x="101.9" y="76.9">Thermoelectric Cooler (+)</text>
<text x="33.5" y="81.8">7</text>
<text x="102.6" y="81.8">Thermoelectric Cooler (–)</text>
<text x="12.7" y="112.2">Dimensions are in inches and (millimeters).</text>
<text x="12.2" y="266.7">4</text>
<text x="142.9" y="267.3">ORTEL a Division of EMCORE</text>
</g>
<g font-size="2.8">
<text x="12.7" y="87.4">1. Laser anode is case ground mAp-p drive current.</text>
<text x="12.7" y="90.9">2. A positive current into this pin cools the laser.</text>
</g>
<g font-size="2.5">
<text x="142.8" y="60.8">1</text>
<text x="141.9" y="75.6">2</text>
</g>
<g font-size="2.1">
<text x="35.3" y="118.3">0.365</text>
<text x="35.5" y="120.4">(9.45</text>
<text x="36.1" y="122.6">9.09)</text>
<text x="57.7" y="123.1">0.228</text>
<text x="58" y="125.2">(5.97</text>
<text x="35.3" y="128">0.040</text>
<text x="35.5" y="130.1">(1.19</text>
<text x="58.5" y="127.3">5.61)</text>
<text x="100.5" y="128.6">0.350</text>
<text x="100.7" y="130.7">(9.07</text>
<text x="125.1" y="130.4">LEADS</text>
<text x="36.1" y="132.2">0.84)</text>
<text x="101.3" y="132.8">8.71)</text>
<text x="125.1" y="132.5">0.008” THICK x 0.030” WIDE</text>
<text x="125.1" y="134.6">0.400” MIN. LENGTH</text>
<text x="125.1" y="136.7">6 SPCS @ 0.100” (0.254)</text>
<text x="74.3" y="143.3">1.025</text>
<text x="90.8" y="140.7">0.318</text>
<text x="91.1" y="142.8">(8.26</text>
<text x="127.6" y="143.3">PIN 1</text>
<text x="74" y="145.4">(26.21</text>
<text x="74.6" y="147.5">25.86)</text>
<text x="91.7" y="144.9">7.90)</text>
<text x="165.2" y="146.5">(20.80)</text>
<text x="165.9" y="144.4">0.820</text>
<text x="173.6" y="146.6">(30.00)</text>
<text x="174.3" y="144.4">1.180</text>
<text x="22.7" y="151.2">RF INPUT</text>
<text x="22.7" y="155.4">GPO OR SMP</text>
<text x="22.7" y="153.3">LIMITED DETENT</text>
<text x="22.7" y="159.7">0.164 DIA</text>
<text x="22.7" y="157.6">CONNECTOR</text>
<text x="82.3" y="159.8">(10.85</text>
<text x="82.6" y="157.7">0.420</text>
<text x="82.8" y="161.9">10.49)</text>
<text x="129.4" y="161.6">0.212</text>
<text x="99.1" y="162">0.078</text>
<text x="99.4" y="164.1">(2.16</text>
<text x="100.2" y="166.2">1.80)</text>
<text x="129.7" y="163.7">(5.56</text>
<text x="130.5" y="165.8">5.21)</text>
<text x="36.5" y="170.4">0.248</text>
<text x="36.7" y="172.6">(6.45</text>
<text x="58.5" y="169.8">FIBER AND BEND LIMITER</text>
<text x="58.5" y="171.9">MAINTAIN FIBER BEND RADIUS</text>
<text x="58.5" y="174">GREATER THAN 1.5”</text>
<text x="95.8" y="170.6">0.105 DIA</text>
<text x="95.8" y="172.7">4 PLCS</text>
<text x="116.6" y="170.6">(15.00)</text>
<text x="117.3" y="168.5">0.600</text>
<text x="37.3" y="174.7">6.12)</text>
<text x="119.4" y="185.5">0.500</text>
<text x="95.2" y="191.6">0.250</text>
<text x="119" y="187.6">(12.88</text>
<text x="119.9" y="189.7">12.52)</text>
<text x="95.5" y="193.8">(6.53</text>
<text x="96.4" y="195.9">6.17)</text>
<text x="126.1" y="194">0.215 ± 0.010</text>
<text x="126.8" y="196.1">(5.50 ±0.30)</text>
<text x="91.9" y="207.9">0.190</text>
<text x="92.1" y="210">(5.00</text>
<text x="93" y="212.1">4.65)</text>
<text x="122.6" y="213.4">0.048</text>
<text x="122.8" y="215.6">(1.40</text>
<text x="123.7" y="217.7">1.04)</text>
</g>
</svg>
